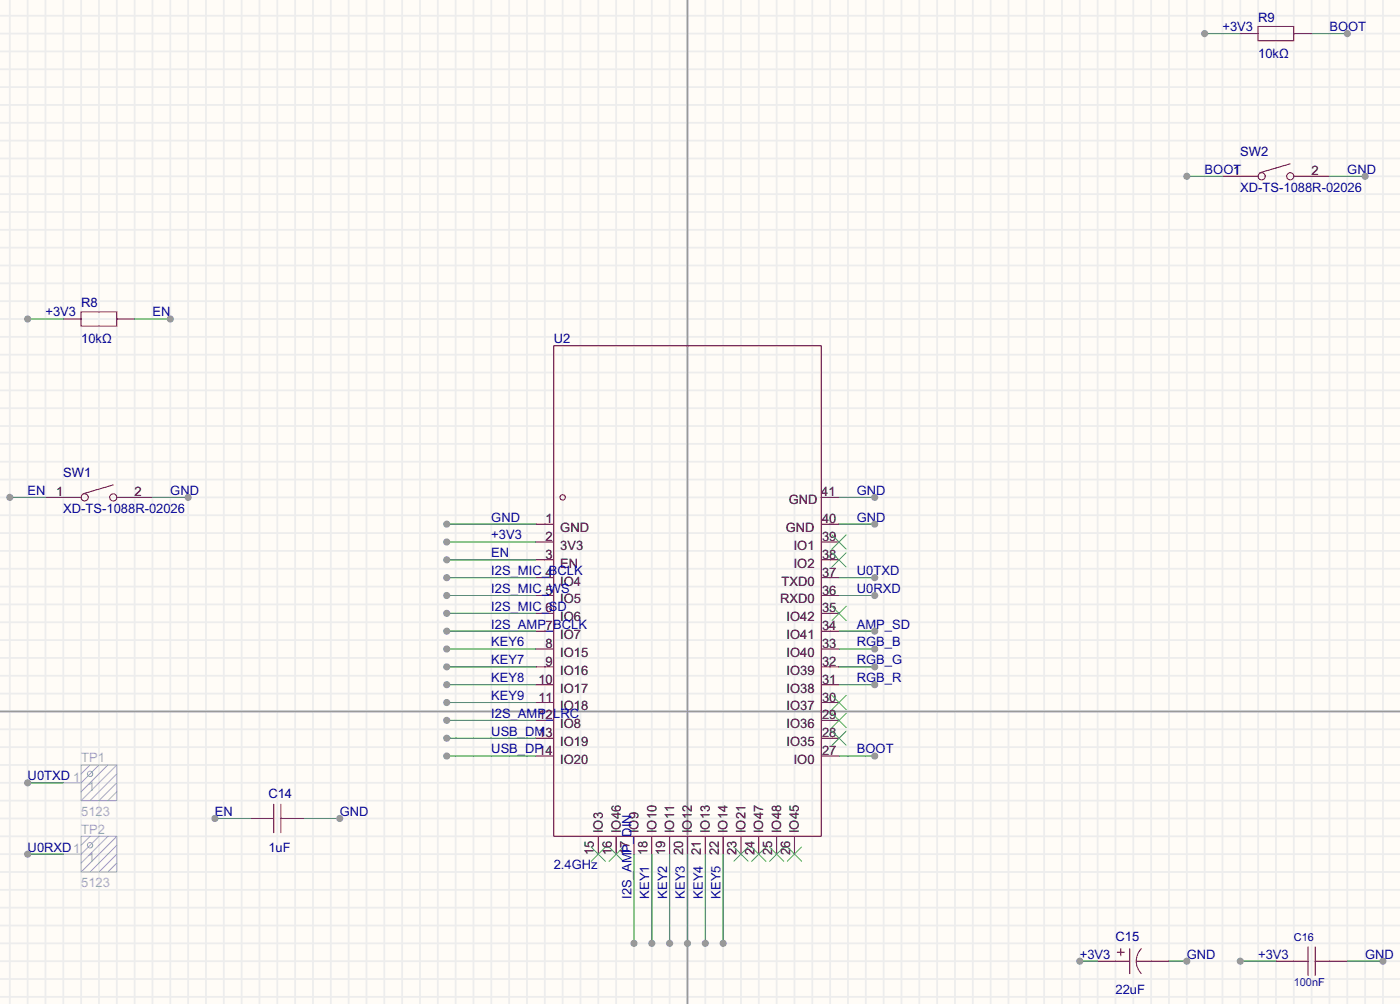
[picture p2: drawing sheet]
<svg xmlns="http://www.w3.org/2000/svg" width="199mm" height="143mm" viewBox="0 0 199 143" stroke-linecap="round" stroke-linejoin="round" font-family="sans-serif">
<path d="M0 0h199.4v143h-199.4z" fill="#fffcf7"/>
<g fill="none" stroke="#ededed" stroke-width=".25">
<path d="M1.4 0v143M3.9 0v143M6.5 0v143M9 0v143M11.6 0v143M14.1 0v143M16.6 0v143M19.2 0v143M21.7 0v143M24.3 0v143M26.8 0v143M29.3 0v143"/>
<path d="M31.9 0v143M34.4 0v143M37 0v143M39.5 0v143M42 0v143M44.6 0v143M47.1 0v143M49.7 0v143M52.2 0v143M54.7 0v143M57.3 0v143M59.8 0v143"/>
<path d="M62.4 0v143M64.9 0v143M67.4 0v143M70 0v143M72.5 0v143M75.1 0v143M77.6 0v143M80.1 0v143M82.7 0v143M85.2 0v143M87.8 0v143M90.3 0v143"/>
<path d="M92.8 0v143M95.4 0v143M97.9 0v143M100.5 0v143M103 0v143M105.5 0v143M108.1 0v143M110.6 0v143M113.2 0v143M115.7 0v143M118.2 0v143M120.8 0v143"/>
<path d="M123.3 0v143M125.9 0v143M128.4 0v143M130.9 0v143M133.5 0v143M136 0v143M138.6 0v143M141.1 0v143M143.6 0v143M146.2 0v143M148.7 0v143M151.3 0v143"/>
<path d="M153.8 0v143M156.3 0v143M158.9 0v143M161.4 0v143M164 0v143M166.5 0v143M169 0v143M171.6 0v143M174.1 0v143M176.7 0v143M179.2 0v143M181.7 0v143"/>
<path d="M184.3 0v143M186.8 0v143M189.4 0v143M191.9 0v143M194.4 0v143M197 0v143M0 2.2h199.4M0 4.8h199.4M0 7.3h199.4M0 9.9h199.4M0 12.4h199.4M0 14.9h199.4"/>
<path d="M0 17.5h199.4M0 20h199.4M0 22.6h199.4M0 25.1h199.4M0 27.6h199.4M0 30.2h199.4M0 32.7h199.4M0 35.3h199.4M0 37.8h199.4M0 40.3h199.4M0 42.9h199.4M0 45.4h199.4"/>
<path d="M0 48h199.4M0 50.5h199.4M0 53h199.4M0 55.6h199.4M0 58.1h199.4M0 60.7h199.4M0 63.2h199.4M0 65.7h199.4M0 68.3h199.4M0 70.8h199.4M0 73.4h199.4M0 75.9h199.4"/>
<path d="M0 78.4h199.4M0 81h199.4M0 83.5h199.4M0 86.1h199.4M0 88.6h199.4M0 91.1h199.4M0 93.7h199.4M0 96.2h199.4M0 98.8h199.4M0 101.3h199.4M0 103.8h199.4M0 106.4h199.4"/>
<path d="M0 108.9h199.4M0 111.5h199.4M0 114h199.4M0 116.5h199.4M0 119.1h199.4M0 121.6h199.4M0 124.2h199.4M0 126.7h199.4M0 129.2h199.4M0 131.8h199.4M0 134.3h199.4M0 136.9h199.4"/>
<path d="M0 139.4h199.4M0 141.9h199.4"/>
</g>
<path d="M97.9 0v143M0 101.3h199.4" fill="none" stroke="#999" stroke-width=".25"/>
<g fill="none" stroke="#a10000" stroke-width=".14">
<path d="M179.2 3.8h5.1v2h-5.1zM176.7 25.1h2.5M183.8 23.3l-4.3 1.3M184.3 25.1h2.5M11.6 44.4h5v2h-5zM78.9 49.2h38.1v69.9h-38.1zM9 70.8h2.6M16.1 69l-4.3 1.3M16.6 70.8h2.6M184.3 136.9h2M186.3 134.8v4.1M187.3 136.9h2.1"/>
<path d="M187.3 134.8v4.1"/>
<circle cx="179.7" cy="25.1" r=".51"/>
<circle cx="183.8" cy="25.1" r=".51"/>
<circle cx="12.1" cy="70.8" r=".51"/>
<circle cx="16.1" cy="70.8" r=".51"/>
<circle cx="80.1" cy="70.8" r=".38"/>
</g>
<g fill="none" stroke="#870000" stroke-width=".14">
<path d="M176.7 4.8h2.5M184.3 4.8h2.5M174.1 25.1h2.6M186.8 25.1h2.6M9 45.4h2.6M16.6 45.4h2.6M6.5 70.8h2.5M19.2 70.8h2.5M76.3 74.6h2.6M76.3 77.2h2.6M76.3 79.7h2.6M117 70.8h2.5"/>
<path d="M117 74.6h2.5M117 77.2h2.5M117 79.7h2.5M76.3 82.3h2.6M76.3 84.8h2.6M76.3 87.3h2.6M76.3 89.9h2.6M76.3 92.4h2.6M76.3 95h2.6M76.3 97.5h2.6M117 82.3h2.5M117 84.8h2.5"/>
<path d="M117 87.3h2.5M117 89.9h2.5M117 92.4h2.5M117 95h2.5M117 97.5h2.5M76.3 100h2.6M76.3 102.6h2.6M76.3 105.1h2.6M76.3 107.7h2.6M85.2 119.1v2.5M87.8 119.1v2.5M90.3 119.1v2.5"/>
<path d="M92.8 119.1v2.5M95.4 119.1v2.5M97.9 119.1v2.5M100.5 119.1v2.5M103 119.1v2.5M105.5 119.1v2.5M108.1 119.1v2.5M110.6 119.1v2.5M113.2 119.1v2.5M117 100h2.5M117 102.6h2.5M117 105.1h2.5"/>
<path d="M117 107.7h2.5M181.7 136.9h2.6M189.4 136.9h2.5"/>
</g>
<g fill="none" stroke="#3c3" stroke-width=".14">
<path d="M118.5 78.7l2 2M118.5 76.2l2 2M120.5 78.7l-2 2M120.5 76.2l-2 2M118.5 99l2 2M118.5 86.3l2 2M120.5 99l-2 2M120.5 86.3l-2 2M118.5 104.1l2 2M118.5 101.6l2 2M120.5 104.1l-2 2M120.5 101.6l-2 2"/>
<path d="M84.2 120.6l2 2M86.2 120.6l-2 2M86.7 120.6l2.1 2M88.8 120.6l-2.1 2M104.5 120.6l2.1 2M106.6 120.6l-2.1 2M107.1 120.6l2 2M109.1 120.6l-2 2M109.6 120.6l2 2M111.6 120.6l-2 2M112.1 120.6l2.1 2M114.2 120.6l-2.1 2"/>
</g>
<path d="M176.7 136.9h5" fill="none" stroke="#008700" stroke-width=".14"/>
<circle cx="176.7" cy="136.9" r=".51" fill="#999"/>
<path d="M191.9 136.9h5.1" fill="none" stroke="#008700" stroke-width=".14"/>
<circle cx="197" cy="136.9" r=".51" fill="#999"/>
<path d="M21.7 70.8h5.1" fill="none" stroke="#008700" stroke-width=".14"/>
<circle cx="26.8" cy="70.8" r=".51" fill="#999"/>
<path d="M1.4 70.8h5.1" fill="none" stroke="#008700" stroke-width=".14"/>
<circle cx="1.4" cy="70.8" r=".51" fill="#999"/>
<path d="M38.2 116.5h.8M39 114.5v4.1M40 114.5v4.1M40 116.5h.8" fill="none" stroke="#a10000" stroke-width=".14"/>
<path d="M35.7 116.5h2.5M40.8 116.5h2.5" fill="none" stroke="#870000" stroke-width=".14"/>
<path d="M189.4 25.1h5" fill="none" stroke="#008700" stroke-width=".14"/>
<circle cx="194.4" cy="25.1" r=".51" fill="#999"/>
<path d="M169 25.1h5.1" fill="none" stroke="#008700" stroke-width=".14"/>
<circle cx="169" cy="25.1" r=".51" fill="#999"/>
<path d="M19.2 45.4h5.1" fill="none" stroke="#008700" stroke-width=".14"/>
<circle cx="24.3" cy="45.4" r=".51" fill="#999"/>
<path d="M3.9 45.4h5.1" fill="none" stroke="#008700" stroke-width=".14"/>
<circle cx="3.9" cy="45.4" r=".51" fill="#999"/>
<path d="M186.8 4.8h5.1" fill="none" stroke="#008700" stroke-width=".14"/>
<circle cx="191.9" cy="4.8" r=".51" fill="#999"/>
<path d="M171.6 4.8h5.1" fill="none" stroke="#008700" stroke-width=".14"/>
<circle cx="171.6" cy="4.8" r=".51" fill="#999"/>
<path d="M63.6 74.6h12.7" fill="none" stroke="#008700" stroke-width=".14"/>
<circle cx="63.6" cy="74.6" r=".51" fill="#999"/>
<path d="M63.6 77.2h12.7" fill="none" stroke="#008700" stroke-width=".14"/>
<circle cx="63.6" cy="77.2" r=".51" fill="#999"/>
<path d="M63.6 79.7h12.7" fill="none" stroke="#008700" stroke-width=".14"/>
<circle cx="63.6" cy="79.7" r=".51" fill="#999"/>
<path d="M63.6 82.3h12.7" fill="none" stroke="#008700" stroke-width=".14"/>
<circle cx="63.6" cy="82.3" r=".51" fill="#999"/>
<path d="M63.6 84.8h12.7" fill="none" stroke="#008700" stroke-width=".14"/>
<circle cx="63.6" cy="84.8" r=".51" fill="#999"/>
<path d="M63.6 87.3h12.7" fill="none" stroke="#008700" stroke-width=".14"/>
<circle cx="63.6" cy="87.3" r=".51" fill="#999"/>
<path d="M63.6 89.9h12.7" fill="none" stroke="#008700" stroke-width=".14"/>
<circle cx="63.6" cy="89.9" r=".51" fill="#999"/>
<path d="M63.6 92.4h12.7" fill="none" stroke="#008700" stroke-width=".14"/>
<circle cx="63.6" cy="92.4" r=".51" fill="#999"/>
<path d="M63.6 95h12.7" fill="none" stroke="#008700" stroke-width=".14"/>
<circle cx="63.6" cy="95" r=".51" fill="#999"/>
<path d="M63.6 97.5h12.7" fill="none" stroke="#008700" stroke-width=".14"/>
<circle cx="63.6" cy="97.5" r=".51" fill="#999"/>
<path d="M63.6 100h12.7" fill="none" stroke="#008700" stroke-width=".14"/>
<circle cx="63.6" cy="100" r=".51" fill="#999"/>
<path d="M63.6 102.6h12.7" fill="none" stroke="#008700" stroke-width=".14"/>
<circle cx="63.6" cy="102.6" r=".51" fill="#999"/>
<path d="M63.6 105.1h12.7" fill="none" stroke="#008700" stroke-width=".14"/>
<circle cx="63.6" cy="105.1" r=".51" fill="#999"/>
<path d="M63.6 107.7h12.7" fill="none" stroke="#008700" stroke-width=".14"/>
<circle cx="63.6" cy="107.7" r=".51" fill="#999"/>
<path d="M90.3 121.6v12.7" fill="none" stroke="#008700" stroke-width=".14"/>
<circle cx="90.3" cy="134.3" r=".51" fill="#999"/>
<path d="M92.8 121.6v12.7" fill="none" stroke="#008700" stroke-width=".14"/>
<circle cx="92.8" cy="134.3" r=".51" fill="#999"/>
<path d="M95.4 121.6v12.7" fill="none" stroke="#008700" stroke-width=".14"/>
<circle cx="95.4" cy="134.3" r=".51" fill="#999"/>
<path d="M97.9 121.6v12.7" fill="none" stroke="#008700" stroke-width=".14"/>
<circle cx="97.9" cy="134.3" r=".51" fill="#999"/>
<path d="M100.5 121.6v12.7" fill="none" stroke="#008700" stroke-width=".14"/>
<circle cx="100.5" cy="134.3" r=".51" fill="#999"/>
<path d="M103 121.6v12.7" fill="none" stroke="#008700" stroke-width=".14"/>
<circle cx="103" cy="134.3" r=".51" fill="#999"/>
<path d="M119.5 107.7h5.1" fill="none" stroke="#008700" stroke-width=".14"/>
<circle cx="124.6" cy="107.7" r=".51" fill="#999"/>
<path d="M119.5 97.5h5.1" fill="none" stroke="#008700" stroke-width=".14"/>
<circle cx="124.6" cy="97.5" r=".51" fill="#999"/>
<path d="M119.5 95h5.1" fill="none" stroke="#008700" stroke-width=".14"/>
<circle cx="124.6" cy="95" r=".51" fill="#999"/>
<path d="M119.5 92.4h5.1" fill="none" stroke="#008700" stroke-width=".14"/>
<circle cx="124.6" cy="92.4" r=".51" fill="#999"/>
<path d="M119.5 89.9h5.1" fill="none" stroke="#008700" stroke-width=".14"/>
<circle cx="124.6" cy="89.9" r=".51" fill="#999"/>
<path d="M119.5 84.8h5.1" fill="none" stroke="#008700" stroke-width=".14"/>
<circle cx="124.6" cy="84.8" r=".51" fill="#999"/>
<path d="M119.5 82.3h5.1" fill="none" stroke="#008700" stroke-width=".14"/>
<circle cx="124.6" cy="82.3" r=".51" fill="#999"/>
<path d="M119.5 74.6h5.1" fill="none" stroke="#008700" stroke-width=".14"/>
<circle cx="124.6" cy="74.6" r=".51" fill="#999"/>
<path d="M119.5 70.8h5.1" fill="none" stroke="#008700" stroke-width=".14"/>
<circle cx="124.6" cy="70.8" r=".51" fill="#999"/>
<path d="M30.6 116.5h5.1" fill="none" stroke="#008700" stroke-width=".14"/>
<circle cx="30.6" cy="116.5" r=".51" fill="#999"/>
<path d="M43.3 116.5h5.1" fill="none" stroke="#008700" stroke-width=".14"/>
<circle cx="48.4" cy="116.5" r=".51" fill="#999"/>
<g fill="none" stroke="#ababab" stroke-width=".14">
<path d="M11.6 108.9h5v5.1h-5zM12.8 108.9l-1.2 1.3M13.2 110.4l-.2 .1M14.1 108.9l-2.5 2.6h-2.6M15.4 108.9l-3.8 3.8M16.6 108.9l-5 5.1M16.6 110.2l-3.8 3.8M16.6 111.5l-2.5 2.5M16.6 112.7l-1.2 1.3"/>
<circle cx="12.8" cy="110.2" r=".38"/>
</g>
<path d="M3.9 111.5h5.1" fill="none" stroke="#008700" stroke-width=".14"/>
<circle cx="3.9" cy="111.5" r=".51" fill="#999"/>
<g fill="none" stroke="#ababab" stroke-width=".14">
<path d="M11.6 119.1h5v5.1h-5zM12.8 119.1l-1.2 1.3M14.1 119.1l-2.5 2.5h-2.6M15.4 119.1l-3.8 3.8M16.6 119.1l-5 5.1M13.2 120.5l-.2 .2M16.6 120.4l-3.8 3.8M16.6 121.6l-2.5 2.6M16.6 122.9l-1.2 1.3"/>
<circle cx="12.8" cy="120.4" r=".38"/>
</g>
<path d="M3.9 121.6h5.1" fill="none" stroke="#008700" stroke-width=".14"/>
<circle cx="3.9" cy="121.6" r=".51" fill="#999"/>
<path d="M158.9 136.9h2M159.1 135.6h1M159.6 135.1v1M160.9 135.1v3.5M161.9 136.9h2.1M162.6 135.1a2.54 2.54 0 0 0-.1 3.5" fill="none" stroke="#a10000" stroke-width=".14"/>
<path d="M156.3 136.9h2.6M164 136.9h2.5" fill="none" stroke="#870000" stroke-width=".14"/>
<path d="M153.8 136.9h2.5" fill="none" stroke="#008700" stroke-width=".14"/>
<circle cx="153.8" cy="136.9" r=".51" fill="#999"/>
<path d="M166.5 136.9h2.5" fill="none" stroke="#008700" stroke-width=".14"/>
<circle cx="169" cy="136.9" r=".51" fill="#999"/>
<g font-size="1.8" fill="#00f">
<text x="174.1" y="4.4">+3V3</text>
<text x="189.4" y="4.4">BOOT</text>
<text x="179.2" y="8.2">10kΩ</text>
<text x="171.6" y="24.7">BOOT</text>
<text x="176.7" y="27.3">XD-TS-1088R-02026</text>
<text x="191.9" y="24.7">GND</text>
<text x="6.5" y="45.1">+3V3</text>
<text x="21.7" y="45.1">EN</text>
<text x="11.6" y="48.9">10kΩ</text>
<text x="3.9" y="70.5">EN</text>
<text x="24.3" y="70.5">GND</text>
<text x="122" y="70.5">GND</text>
<text x="9" y="73">XD-TS-1088R-02026</text>
<text x="70" y="74.3">GND</text>
<text x="70" y="76.8">+3V3</text>
<text x="122" y="74.3">GND</text>
<text x="70" y="79.3">EN</text>
<text x="70" y="81.9">I2S_MIC_BCLK</text>
<text x="122" y="81.9">U0TXD</text>
<text x="70" y="84.4">I2S_MIC_WS</text>
<text x="70" y="87">I2S_MIC_SD</text>
<text x="70" y="89.5">I2S_AMP_BCLK</text>
<text x="122" y="89.5">AMP_SD</text>
<text x="122" y="84.4">U0RXD</text>
<text x="70" y="92">KEY6</text>
<text x="70" y="94.6">KEY7</text>
<text x="122" y="94.6">RGB_G</text>
<text x="122" y="92">RGB_B</text>
<text x="70" y="97.1">KEY8</text>
<text x="70" y="99.7">KEY9</text>
<text x="122" y="97.1">RGB_R</text>
<text x="70" y="102.2">I2S_AMP_LRC</text>
<text x="70" y="104.7">USB_DM</text>
<text x="70" y="107.3">USB_DP14</text>
<text x="122" y="107.3">BOOT</text>
<text x="3.9" y="111.1">U0TXD 1</text>
<text x="30.6" y="116.2">EN</text>
<text x="48.4" y="116.2">GND</text>
<text x="3.9" y="121.3">U0RXD1</text>
<text x="38.2" y="121.3">1uF</text>
<text x="78.9" y="123.8">2.4GHz</text>
<text x="89.9" y="128" transform="rotate(-90 89.9 128)">I2S_AMP_DIN</text>
<text x="92.5" y="128" transform="rotate(-90 92.5 128)">KEY1</text>
<text x="95" y="128" transform="rotate(-90 95 128)">KEY2</text>
<text x="97.5" y="128" transform="rotate(-90 97.5 128)">KEY3</text>
<text x="100.1" y="128" transform="rotate(-90 100.1 128)">KEY4</text>
<text x="102.6" y="128" transform="rotate(-90 102.6 128)">KEY5</text>
<text x="153.8" y="136.5">+3V3</text>
<text x="169" y="136.5">GND</text>
<text x="179.2" y="136.5">+3V3</text>
<text x="194.4" y="136.5">GND</text>
<text x="158.9" y="141.6">22uF</text>
</g>
<g font-size="1.8" fill="#000080">
<text x="179.2" y="3.1">R9</text>
<text x="176.7" y="22.2">SW2</text>
<text x="11.6" y="43.8">R8</text>
<text x="78.9" y="48.9">U2</text>
<text x="9" y="67.9">SW1</text>
<text x="38.2" y="113.6">C14</text>
<text x="158.9" y="134">C15</text>
</g>
<g font-size="1.8">
<text x="175.6" y="25">1</text>
<text x="186.8" y="25">2</text>
<text x="8" y="70.7">1</text>
<text x="19.2" y="70.7">2</text>
<text x="112.4" y="71.7">GND</text>
<text x="117" y="70.7">41</text>
<text x="77.7" y="74.5">1</text>
<text x="77.7" y="77">2</text>
<text x="79.8" y="75.8">GND</text>
<text x="111.9" y="75.8">GND</text>
<text x="117.1" y="77">39</text>
<text x="117.1" y="74.5">40</text>
<text x="77.7" y="79.6">3</text>
<text x="77.7" y="82.1">4</text>
<text x="79.8" y="78.3">3V3</text>
<text x="79.8" y="80.8">EN</text>
<text x="79.8" y="83.4">IO4</text>
<text x="111.3" y="83.4">TXD0</text>
<text x="113.1" y="80.8">IO2</text>
<text x="113.1" y="78.3">IO1</text>
<text x="117.1" y="82.1">37</text>
<text x="117.1" y="79.6">38</text>
<text x="77.7" y="84.7">5</text>
<text x="77.7" y="87.2">6</text>
<text x="77.7" y="89.7">7</text>
<text x="79.8" y="85.9">IO5</text>
<text x="79.8" y="88.5">IO6</text>
<text x="111.1" y="85.9">RXD0</text>
<text x="112" y="88.5">IO42</text>
<text x="117.1" y="89.7">34</text>
<text x="117.1" y="87.2">35</text>
<text x="117.1" y="84.7">36</text>
<text x="77.7" y="92.3">8</text>
<text x="77.7" y="94.8">9</text>
<text x="79.8" y="91">IO7</text>
<text x="79.8" y="93.5">IO15</text>
<text x="112" y="93.5">IO40</text>
<text x="112" y="91">IO41</text>
<text x="117.1" y="94.8">32</text>
<text x="117.1" y="92.3">33</text>
<text x="76.7" y="97.4">10</text>
<text x="76.7" y="99.9">11</text>
<text x="79.8" y="96.1">IO16</text>
<text x="79.8" y="98.6">IO17</text>
<text x="79.8" y="101.2">IO18</text>
<text x="112" y="101.2">IO37</text>
<text x="112" y="98.6">IO38</text>
<text x="112" y="96.1">IO39</text>
<text x="117.1" y="99.9">30</text>
<text x="117.1" y="97.4">31</text>
<text x="76.7" y="102.4">12</text>
<text x="76.7" y="105">13</text>
<text x="79.8" y="103.7">IO8</text>
<text x="79.8" y="106.2">IO19</text>
<text x="112" y="106.2">IO35</text>
<text x="112" y="103.7">IO36</text>
<text x="117.1" y="107.5">27</text>
<text x="117.1" y="105">28</text>
<text x="117.1" y="102.4">29</text>
<text x="79.8" y="108.8">IO20</text>
<text x="113.1" y="108.8">IO0</text>
<text x="85.9" y="118.6" transform="rotate(-90 85.9 118.6)">IO3</text>
<text x="88.4" y="118.6" transform="rotate(-90 88.4 118.6)">IO46</text>
<text x="90.9" y="118.6" transform="rotate(-90 90.9 118.6)">IO9</text>
<text x="93.5" y="118.6" transform="rotate(-90 93.5 118.6)">IO10</text>
<text x="96" y="118.6" transform="rotate(-90 96 118.6)">IO11</text>
<text x="98.6" y="118.6" transform="rotate(-90 98.6 118.6)">IO12</text>
<text x="101.1" y="118.6" transform="rotate(-90 101.1 118.6)">IO13</text>
<text x="103.6" y="118.6" transform="rotate(-90 103.6 118.6)">IO14</text>
<text x="106.2" y="118.6" transform="rotate(-90 106.2 118.6)">IO21</text>
<text x="108.7" y="118.6" transform="rotate(-90 108.7 118.6)">IO47</text>
<text x="111.3" y="118.6" transform="rotate(-90 111.3 118.6)">IO48</text>
<text x="113.8" y="118.6" transform="rotate(-90 113.8 118.6)">IO45</text>
<text x="84.6" y="121.8" transform="rotate(-90 84.6 121.8)">15</text>
<text x="87.1" y="121.8" transform="rotate(-90 87.1 121.8)">16</text>
<text x="89.7" y="121.8" transform="rotate(-90 89.7 121.8)">17</text>
<text x="92.2" y="121.8" transform="rotate(-90 92.2 121.8)">18</text>
<text x="94.8" y="121.8" transform="rotate(-90 94.8 121.8)">19</text>
<text x="97.3" y="121.8" transform="rotate(-90 97.3 121.8)">20</text>
<text x="99.8" y="121.8" transform="rotate(-90 99.8 121.8)">21</text>
<text x="102.4" y="121.8" transform="rotate(-90 102.4 121.8)">22</text>
<text x="104.9" y="121.8" transform="rotate(-90 104.9 121.8)">23</text>
<text x="107.5" y="121.8" transform="rotate(-90 107.5 121.8)">24</text>
<text x="110" y="121.8" transform="rotate(-90 110 121.8)">25</text>
<text x="112.5" y="121.8" transform="rotate(-90 112.5 121.8)">26</text>
</g>
<g font-size="1.8" fill="#ababab">
<text x="11.6" y="108.6">TP1</text>
<text x="12.5" y="112.6">1</text>
<text x="11.6" y="116.2">5123</text>
<text x="11.6" y="118.7">TP2</text>
<text x="12.5" y="122.8">1</text>
<text x="11.6" y="126.3">5123</text>
</g>
<text font-size="1.6" fill="#000080" x="184.3" y="134">C16</text>
<text font-size="1.6" fill="#00f" x="184.3" y="140.4">100nF</text>
</svg>
